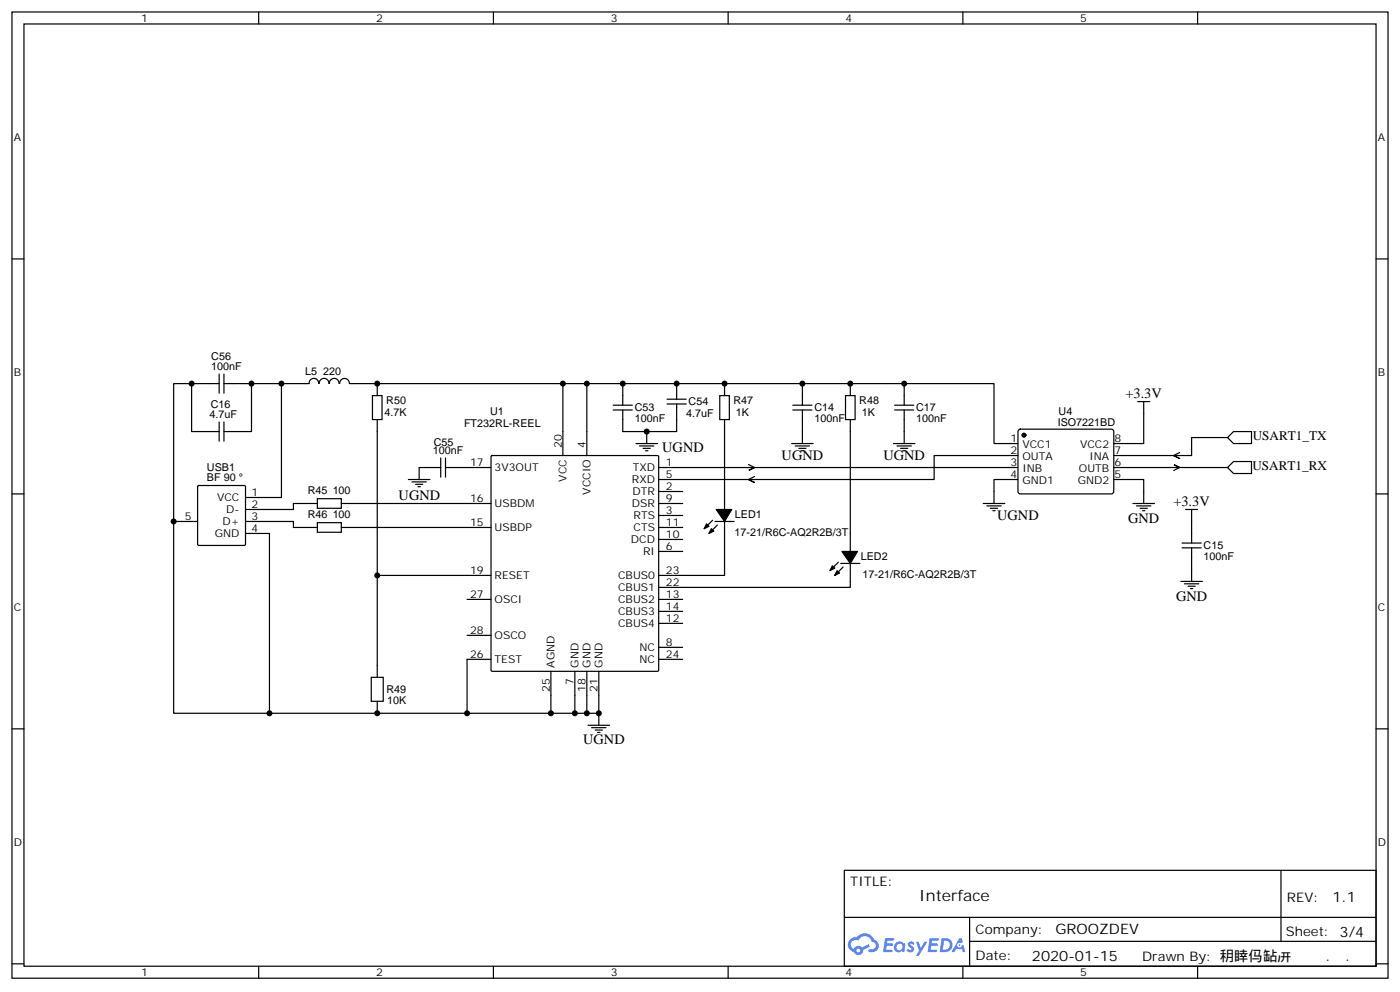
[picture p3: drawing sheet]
<svg xmlns="http://www.w3.org/2000/svg" width="412mm" height="292mm" viewBox="0 0 412 292" stroke-linecap="round" stroke-linejoin="round" font-family="sans-serif">
<g fill="none" stroke="#000" stroke-width=".35">
<path d="M3.5 3.5h405.4v284.4h-405.4zM7.1 7.1h398.2v277.2h-398.2zM76.2 3.5v3.6M145.3 3.5v3.6M214.5 3.5v3.6M283.6 3.5v3.6M352.8 3.5v3.6M3.5 76.2h3.6M405.3 76.2h3.6M3.5 145.3h3.6M405.3 145.3h3.6M3.5 214.5h3.6"/>
<path d="M405.3 214.5h3.6M248.7 256.1h156.6v28.2h-156.6zM377.3 256.1v20.9M248.7 270h156.5M285.6 277h119.6M285.6 270v14.1M3.5 283.6h3.6M76.2 284.3v3.6M145.3 284.3v3.6M214.5 284.3v3.6M283.6 284.3v3.6M352.8 284.3v3.6"/>
<path d="M405.3 283.6h3.6"/>
</g>
<g fill="#5487ff">
<path d="M267.7 277.3a1.22 1.22 0 0 1 1.7 .3l-.4 .5a.47 .47 0 0 0-.3-.4 .47 .47 0 0 0-.5 .2l.1 .3a1.14 1.14 0 0 1 .8 1.7 1.14 1.14 0 0 1-1.9 0l-.2-.2 .5-.5 .7 .4a.29 .29 0 0 0 .3-.3 .29 .29 0 0 0-.2-.3 1.04 1.04 0 0 1-.6-1.7z"/>
<path d="M260.7 276h2.4l.3 .2-.2 .5-1.8 .1-.1 .8h1.5l.3 .4-.3 .4h-1.6l-.2 1.1h1.7l.2 .3-.2 .3-2.6 .1z"/>
<path d="M273.8 276h2.4l.3 .2-.1 .5-1.8 .1-.2 .8h1.6l.3 .4-.4 .4h-1.6l-.1 1.1h1.7l.2 .3-.2 .3-2.6 .1z"/>
<path d="M282.6 276.1h.7l.3 1.2-.6 .3a.69 .69 0 0 0-1 .3 .69 .69 0 0 0 .4 1 .69 .69 0 0 0 .9-.7l.5-.2 .6 2.2h-.8l-.2-.9h-1.8l-.5 .9h-.8z"/>
<path d="M269.8 277.1h.8l.6 1.8 1.1-1.8h.9l-2.6 4.2h-.8l.9-1.5z"/>
<path d="M277.4 276.1l-.6 4.1h1.3a2.11 2.11 0 0 0 2.5-2.1 2.11 2.11 0 0 0-2.5-2zM278.1 276.8a1.39 1.39 0 0 1 1.7 1.4 1.39 1.39 0 0 1-1.8 1.3h-.3z"/>
<path d="M263.7 277.7a1.54 1.54 0 0 0-.1 2.1 1.54 1.54 0 0 0 2.2 .2l.6 .2 .3-2.3-.2-.2-.4-.1a1.49 1.49 0 0 0-2.4 .1zM264 278.7a.94 .94 0 0 1 1.8 0 .94 .94 0 0 1-1.8 0z"/>
<path d="M250.4 276.4a2.18 2.18 0 0 0 1.1 3.7 1.44 1.44 0 0 0 1.6 1 1.44 1.44 0 0 0 1.2-1.5l2-1-.5-.8-1.9 1a1.47 1.47 0 0 0-2.4 .4 1.39 1.39 0 0 1-.7-1.9 1.39 1.39 0 0 1 2-.5 2.12 2.12 0 0 1 2.2-1.3 2.12 2.12 0 0 1 1.9 1.7 1.14 1.14 0 0 1 1.1 1.4 1.14 1.14 0 0 1-1.7 .8 .43 .43 0 0 0-.5 .3 .43 .43 0 0 0 .4 .5 1.98 1.98 0 0 0 2.5-1.2 1.98 1.98 0 0 0-1.2-2.5 3.1 3.1 0 0 0-5.3-.7l-.9 .1zM252.3 279.7a.55 .55 0 0 1 1.1 0 .55 .55 0 0 1-1.1 0z"/>
<circle cx="282.6" cy="278.1" r=".26"/>
</g>
<g fill="none" stroke="#000" stroke-width=".35">
<path d="M56.4 112.9v14.1h8.2M64.6 112.9h-13.4v97h28.2M64.6 110.1v5.6M66 112.9h16.9v33.5h-10.6M66 110.1v5.6M74.1 112.9v14.1h-8.1M82.9 112.9h8.1M91.1 112.9a1.41 1.41 0 0 1 1.4-1.5 1.41 1.41 0 0 1 1.4 1.5M94.1 112.9a1.41 1.41 0 0 1 1.4-1.6 1.41 1.41 0 0 1 1.4 1.6M97 112.9a1.41 1.41 0 0 1 1.4-1.6 1.41 1.41 0 0 1 1.4 1.6M100.1 112.9a1.41 1.41 0 0 1 1.4-1.5 1.41 1.41 0 0 1 1.4 1.5M103 112.9h189.8v17.6h7.1"/>
<path d="M109.7 116.4h2.8v7.1h-2.8zM111.1 112.9v3.5M165.8 112.9v21.2M172.9 112.9v21.2M180.6 119.2h5.7M183.4 112.9v6.3M196.5 118.9h5.6M196.5 117.5h5.6M199.3 118.9v8.1h-8.8M199.3 112.9v4.6M212 116.4h2.8v7.1h-2.8zM213.4 112.9v3.5"/>
<path d="M233.5 119.2h5.7M236.4 112.9v6.3M249.1 116.4h2.8v7.1h-2.8zM250.5 112.9v3.5M263.5 119.2h5.7M266.3 112.9v6.3M335.1 118.2h3.6M336.9 118.2v12.3h-8.8M64.6 124.2v5.6M66 124.2v5.6M111.1 123.5v75.8M129.8 137.6h-6.3v3.5"/>
<path d="M129.8 134.8v5.6M131.2 137.6h13.4M131.2 134.8v5.6M144.7 134.2l.3-.1h48.7l.3 .1v63l-.2 .3-48.8 .1-.3-.2zM180.6 120.6h5.7M183.4 120.6v6.4h7.1M187.3 130.5h6.4M188.4 131.2h4.2M189.4 131.9h2.2M190.1 132.6h.8M190.5 127v3.5M194 137.6h105.9"/>
<path d="M213.4 123.5v26.4M220.5 136.7l1.7 .9-1.7 .9 1.7-.9M233.2 130.5h6.3M233.5 120.6h5.7M234.2 131.2h4.3M235.3 131.9h2.1M236 132.6h.7M236.4 120.6v9.9M250.5 123.5v38.8M263.2 130.5h6.3M263.5 120.6h5.7M264.2 131.2h4.3"/>
<path d="M265.3 131.9h2.1M266 132.6h.7M266.3 120.6v9.9M299.9 134.1h-24.7v7h-81.2M300.1 126.5l.5-.2h27.1l.4 .7-.1 17.9-.6 .4h-27.1l-.4-.7v-17.6zM328.1 137.6h33.5M347.5 133.2l-1.8 .9 1.8 .8-1.8-.8M347.5 137.6l-1.8-.9 1.8 .9-1.8 .9M361.6 137.6l1.8-1.8h5.3v3.5h-5.3zM361.6 128.8h-10.6v5.3h-22.9M363.4 127h5.3v3.5h-5.3l-1.8-1.7zM51.2 153.5h7"/>
<path d="M58.3 143l.3-.1h13.4l.3 .1v17.2l-.2 .3h-13.5l-.3-.2zM72.3 153.5h14.1v1.7h7.1M72.3 157h7.1v52.9h58.2M93.5 146.8h7v2.8h-7zM93.5 153.8h7v2.8h-7zM93.5 148.2h-7.1v1.7h-14.1M100.5 148.2h44.1M100.5 155.2h44.1M120.3 141.1h6.3M121.4 141.8h4.2M122.4 142.5h2.1M123.1 143.2h.7"/>
<path d="M194 148.2h7.1M194 158.8h7.1M194 155.2h7.1M194 144.6h7.1M194 151.7h7.1M209.9 153.1l-2.5 2.5M210.6 153.5h5.7M211.3 154.5l-2.5 2.5M213.4 153.5v15.8h-19.4M222.2 140.2l-1.7 .9 1.7 .9-1.7-.9M289.6 148.2h6.4M290.7 148.9h4.2"/>
<path d="M291.7 149.6h2.2M292.5 150.3h.7M299.9 141.1h-7.1v7.1M328.1 141.1h8.8v7.1M333.7 148.2h6.4M334.8 148.9h4.2M335.8 149.6h2.2M336.5 150.3h.8M348.2 159.8h5.6M349.2 149.9h3.6M351 149.9v9.9M111.1 169.3h33.5"/>
<path d="M137.6 176.4h7M194 162.3h7.1M194 176.4h7.1M194 179.9h7.1M246.9 165.5l-2.4 2.4M247.6 165.8h5.7M248.4 166.9l-2.5 2.4M250.5 165.8v7.1h-56.5M347.8 171.1h6.4M348.2 161.2h5.6M348.9 171.8h4.2M350 172.5h2.1"/>
<path d="M350.7 173.2h.7M351 161.2v9.9M109.4 199.3h3.5v7.1h-3.5zM137.6 187h7M144.6 194h-7v15.9h24.7M162.3 197.6v12.3h14.1v-12.3M169.3 197.6v12.3M172.9 197.6v12.3M194 194h7.1M194 190.5h7.1M194 183.4h7.1M111.1 206.4v3.5"/>
<path d="M173.2 213.4h6.4M174.3 214.1h4.2M175.3 214.8h2.1M176 215.5h.7M176.4 209.9v3.5"/>
</g>
<g fill="#000" stroke="#000" stroke-width=".35">
<path d="M208.1 154.2l.7 .7-1.4 .7zM209.5 155.6l.8 .7-1.5 .7zM211 149.9h4.5l-2.1 3.6zM245.2 166.5l.7 .7-1.4 .7zM246.6 167.9l.7 .7-1.4 .7zM248 162.3h4.6l-2.1 3.5z"/>
<circle cx="301.6" cy="128.1" r=".53"/>
</g>
<g fill="#000">
<circle cx="56.4" cy="112.9" r=".88"/>
<circle cx="74.1" cy="112.9" r=".88"/>
<circle cx="82.9" cy="112.9" r=".88"/>
<circle cx="111.1" cy="112.9" r=".88"/>
<circle cx="165.8" cy="112.9" r=".88"/>
<circle cx="172.9" cy="112.9" r=".88"/>
<circle cx="183.4" cy="112.9" r=".88"/>
<circle cx="199.3" cy="112.9" r=".88"/>
<circle cx="213.4" cy="112.9" r=".88"/>
<circle cx="236.4" cy="112.9" r=".88"/>
<circle cx="250.5" cy="112.9" r=".88"/>
<circle cx="266.3" cy="112.9" r=".88"/>
<circle cx="190.5" cy="127" r=".88"/>
<circle cx="51.2" cy="153.5" r=".88"/>
<circle cx="111.1" cy="169.3" r=".88"/>
<circle cx="79.4" cy="209.9" r=".88"/>
<circle cx="111.1" cy="209.9" r=".88"/>
<circle cx="137.6" cy="209.9" r=".88"/>
<circle cx="162.3" cy="209.9" r=".88"/>
<circle cx="169.3" cy="209.9" r=".88"/>
<circle cx="172.9" cy="209.9" r=".88"/>
<circle cx="176.4" cy="209.9" r=".88"/>
</g>
<text font-size="4.6" x="270.8" y="265.1">Interface</text>
<g font-size="4.2">
<text x="331.5" y="117.2">+3.3V</text>
<text x="195.1" y="133.1">UGND</text>
<text x="230.2" y="135.4">UGND</text>
<text x="260.2" y="135.4">UGND</text>
<text x="117.4" y="147.2">UGND</text>
<text x="345.6" y="149">+3.3V</text>
<text x="293.7" y="153.1">UGND</text>
<text x="332.3" y="153.8">GND</text>
<text x="346.4" y="176.7">GND</text>
<text x="171.8" y="219.1">UGND</text>
<text x="392.5" y="265.4">1.1</text>
<text x="310.9" y="274.9">GROOZDEV</text>
<text x="304" y="282.7">2020-01-15</text>
<text x="390.5" y="282.7">.</text>
<text x="396.2" y="282.7">.</text>
</g>
<g font-size="3.9">
<text x="369" y="129.5">USART1_TX</text>
<text x="368.9" y="138.3">USART1_RX</text>
<text x="250.5" y="260.7">TITLE:</text>
<text x="379.1" y="265.4">REV:</text>
<text x="287.4" y="274.9">Company:</text>
<text x="378.7" y="275.5">Sheet: 3/4</text>
<text x="287.4" y="282.6">Date:</text>
<text x="336.4" y="282.7">Drawn By: 䄴䁄㐷䍄㕃</text>
</g>
<g font-size="3.2">
<text x="41.6" y="6.5">1</text>
<text x="110.8" y="6.5">2</text>
<text x="179.9" y="6.5">3</text>
<text x="249.1" y="6.5">4</text>
<text x="318.2" y="6.5">5</text>
<text x="4.1" y="41.6">A</text>
<text x="405.9" y="41.6">A</text>
<text x="62.2" y="105.8">C56</text>
<text x="4.1" y="110.8">B</text>
<text x="62.2" y="109">100nF</text>
<text x="89.9" y="110.4">L5</text>
<text x="95.2" y="110.3">220</text>
<text x="405.9" y="110.8">B</text>
<text x="62.1" y="119.9">C16</text>
<text x="113.8" y="118.8">R50</text>
<text x="202.8" y="119.3">C54</text>
<text x="216.1" y="118.8">R47</text>
<text x="253.1" y="118.8">R48</text>
<text x="61.7" y="123.1">4.7uF</text>
<text x="113.2" y="122.3">4.7K</text>
<text x="136.7" y="125.7">FT232RL-REEL</text>
<text x="144.4" y="122.2">U1</text>
<text x="187" y="124.2">100nF</text>
<text x="187" y="121">C53</text>
<text x="202.2" y="122.9">4.7uF</text>
<text x="216.8" y="122.3">1K</text>
<text x="239.9" y="124.2">100nF</text>
<text x="239.9" y="121">C14</text>
<text x="253.8" y="122.3">1K</text>
<text x="269.9" y="124.2">100nF</text>
<text x="269.9" y="121">C17</text>
<text x="311.6" y="125.2">ISO7221BD</text>
<text x="311.8" y="122">U4</text>
<text x="127.8" y="131.1">C55</text>
<text x="165.5" y="131.9" transform="rotate(-90 165.5 131.9)">20</text>
<text x="172.5" y="131.9" transform="rotate(-90 172.5 131.9)">4</text>
<text x="297.7" y="130.2">1</text>
<text x="301.2" y="131.9">VCC1</text>
<text x="318.2" y="131.9">VCC2</text>
<text x="328.3" y="130.2">8</text>
<text x="127.5" y="133.7">100nF</text>
<text x="138.5" y="137.2">17</text>
<text x="196.1" y="137.2">1</text>
<text x="297.7" y="133.7">2</text>
<text x="297.7" y="137.2">3</text>
<text x="301.2" y="135.5">OUTA</text>
<text x="320.9" y="135.5">INA</text>
<text x="328.3" y="137.2">6</text>
<text x="328.3" y="133.7">7</text>
<text x="61" y="141.6">BF 90</text>
<text x="61" y="138.5">USB1</text>
<text x="145.7" y="138.6">3V3OUT</text>
<text x="166.9" y="141.7" transform="rotate(-90 166.9 141.7)">VCC</text>
<text x="186.1" y="142.2">RXD</text>
<text x="186.4" y="138.6">TXD</text>
<text x="196.1" y="140.8">5</text>
<text x="297.7" y="140.8">4</text>
<text x="301.2" y="139">INB</text>
<text x="301.2" y="142.5">GND1</text>
<text x="317.5" y="142.5">GND2</text>
<text x="317.8" y="139">OUTB</text>
<text x="328.3" y="140.8">5</text>
<text x="64" y="147.5">VCC</text>
<text x="74.1" y="149.6">2</text>
<text x="74.1" y="146">1</text>
<text x="90.7" y="145.3">R45</text>
<text x="98" y="145.3">100</text>
<text x="138.5" y="147.8">16</text>
<text x="145.7" y="149.2">USBDM</text>
<text x="173.9" y="145.5" transform="rotate(-90 173.9 145.5)">VCCIO</text>
<text x="186.2" y="149.2">DSR</text>
<text x="186.4" y="145.7">DTR</text>
<text x="196.1" y="147.8">9</text>
<text x="196.1" y="144.3">2</text>
<text x="54.4" y="153.1">5</text>
<text x="65.5" y="154.5">D+</text>
<text x="66.7" y="151">D-</text>
<text x="74.1" y="153.1">3</text>
<text x="90.7" y="152.3">R46</text>
<text x="98" y="152.3">100</text>
<text x="138.5" y="154.9">15</text>
<text x="186.6" y="152.8">RTS</text>
<text x="196.1" y="154.9">11</text>
<text x="196.1" y="151.3">3</text>
<text x="216.5" y="152.3">LED1</text>
<text x="63.3" y="158">GND</text>
<text x="74.1" y="156.6">4</text>
<text x="145.7" y="156.3">USBDP</text>
<text x="185.9" y="159.8">DCD</text>
<text x="186.6" y="156.3">CTS</text>
<text x="196.1" y="161.9">6</text>
<text x="196.1" y="158.4">10</text>
<text x="216.4" y="157.6">17-21/R6C-AQ2R2B/3T</text>
<text x="354.5" y="161.6">C15</text>
<text x="189.4" y="163.3">RI</text>
<text x="253.5" y="164.7">LED2</text>
<text x="354.5" y="164.7">100nF</text>
<text x="138.5" y="169">19</text>
<text x="145.7" y="170.4">RESET</text>
<text x="182.1" y="173.9">CBUS1</text>
<text x="182.1" y="170.4">CBUS0</text>
<text x="196.1" y="172.5">22</text>
<text x="196.1" y="169">23</text>
<text x="254.1" y="170">17-21/R6C-AQ2R2B/3T</text>
<text x="4.1" y="179.9">C</text>
<text x="138.5" y="176">27</text>
<text x="145.7" y="177.4">OSCI</text>
<text x="182.1" y="177.4">CBUS2</text>
<text x="196.1" y="176">13</text>
<text x="196.1" y="179.6">14</text>
<text x="405.9" y="179.9">C</text>
<text x="182.1" y="184.5">CBUS4</text>
<text x="182.1" y="181">CBUS3</text>
<text x="196.1" y="183.1">12</text>
<text x="138.5" y="186.6">28</text>
<text x="145.7" y="188">OSCO</text>
<text x="188.4" y="191.6">NC</text>
<text x="196.1" y="190.1">8</text>
<text x="138.5" y="193.7">26</text>
<text x="145.7" y="195.1">TEST</text>
<text x="163.3" y="196.5" transform="rotate(-90 163.3 196.5)">AGND</text>
<text x="170.4" y="196.5" transform="rotate(-90 170.4 196.5)">GND</text>
<text x="173.9" y="196.5" transform="rotate(-90 173.9 196.5)">GND</text>
<text x="177.4" y="196.5" transform="rotate(-90 177.4 196.5)">GND</text>
<text x="188.4" y="195.1">NC</text>
<text x="196.1" y="193.7">24</text>
<text x="113.8" y="204">R49</text>
<text x="161.9" y="203.7" transform="rotate(-90 161.9 203.7)">25</text>
<text x="169" y="201.7" transform="rotate(-90 169 201.7)">7</text>
<text x="172.5" y="203.7" transform="rotate(-90 172.5 203.7)">18</text>
<text x="176" y="203.7" transform="rotate(-90 176 203.7)">21</text>
<text x="114.1" y="207.2">10K</text>
<text x="4.1" y="249.1">D</text>
<text x="405.9" y="249.1">D</text>
<text x="41.6" y="287.3">1</text>
<text x="110.8" y="287.3">2</text>
<text x="179.9" y="287.3">3</text>
<text x="249.1" y="287.3">4</text>
<text x="318.2" y="287.3">5</text>
</g>
</svg>
